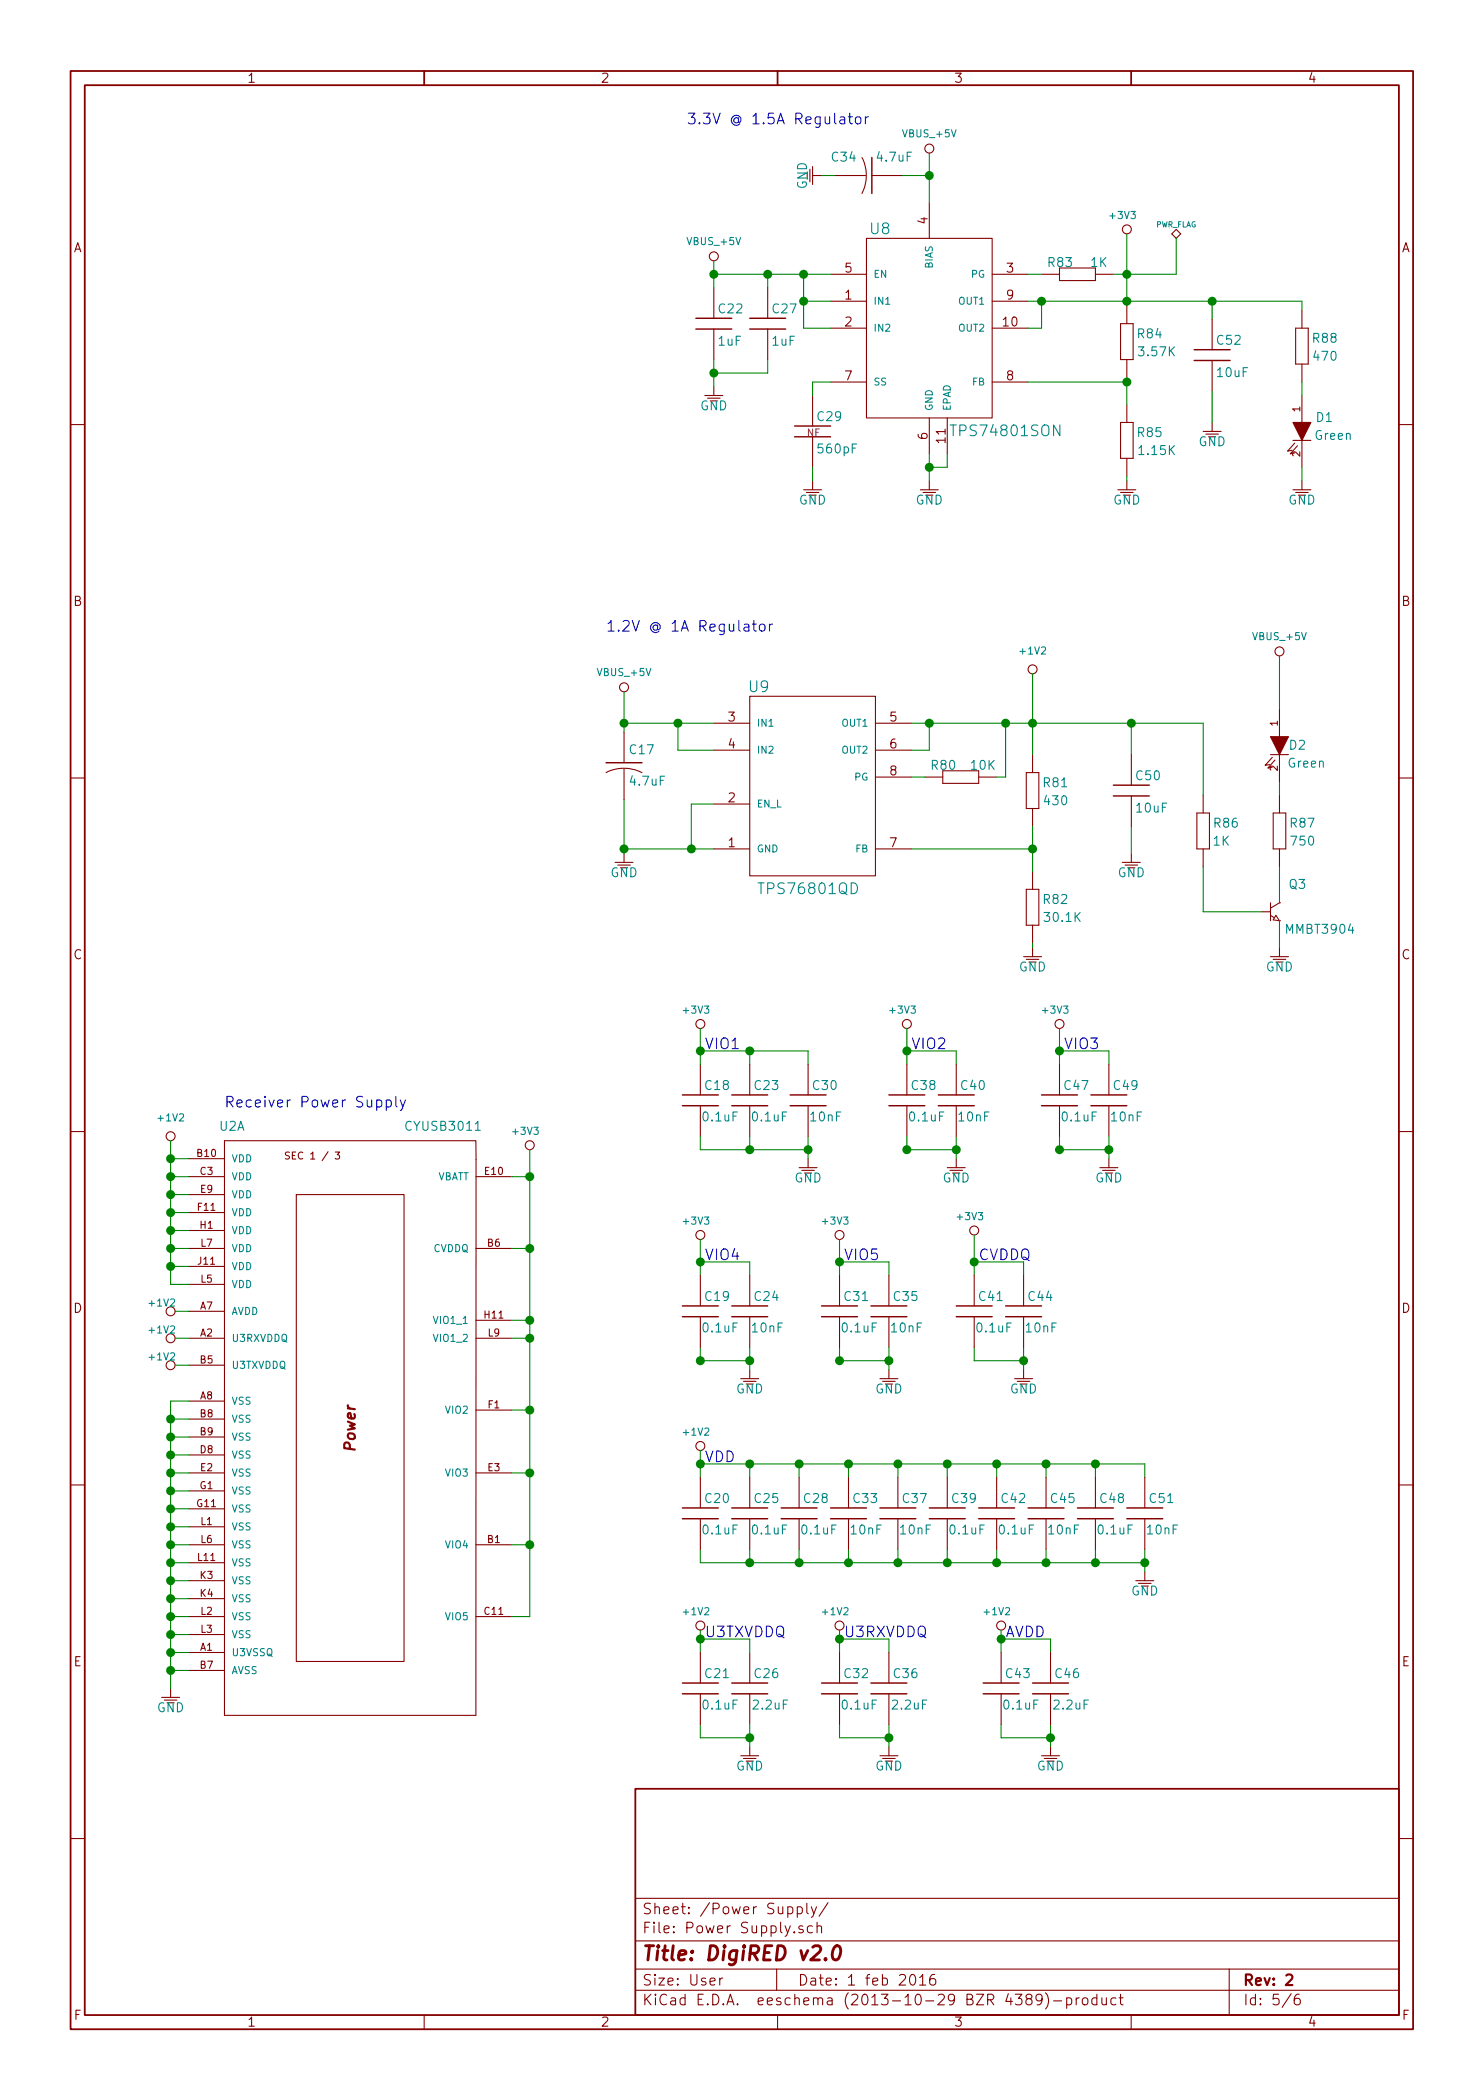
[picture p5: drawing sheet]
<svg xmlns="http://www.w3.org/2000/svg" width="210mm" height="297mm" viewBox="0 0 210 297" stroke-linecap="round" stroke-linejoin="round" font-family="sans-serif">
<path d="M10 10h189.9v277h-189.9zM12 12.1h185.9v272.9h-185.9zM60 10v2.1M110 10v2.1M160 10v2.1M89.9 253h108v32h-108z" fill="none" stroke="#840000" stroke-width=".25"/>
<g fill="none" stroke="#840000" stroke-width=".15">
<path d="M114.9 23.6v2.5M114.9 24.8h1.3M117.5 38.8h5.1M118.1 24.8h4.3M121.9 22.3a5.5 5.5 0 0 1 0 5.1M122.6 33.7h17.7v25.4h-17.7zM123.3 24.8h4.3M131.4 28.6v5.1M140.3 38.8h5.1M147.3 38.8h2.6M149.9 37.9h5v1.8h-5zM154.9 38.8h2.6"/>
<path d="M165.7 33.1l.7-.7 .6 .7-.6 .6zM99.7 55.9h2.5M101 40.7v4.3M101 46.5v4.4M101 54.7v1.2M108.6 40.7v4.3M108.6 46.5v4.4M114.9 55.9v4.4M117.5 42.6h5.1M117.5 46.4h5.1M117.5 54h5.1M131.4 59.1v5.1"/>
<path d="M134 59.1v5.1M140.3 42.6h5.1M140.3 46.4h5.1M140.3 54h5.1M158.5 45.8h1.8v5.1h-1.8zM158.5 59.8h1.8v5h-1.8zM159.4 43.2v2.6M159.4 50.9v2.5M159.4 57.2v2.6M171.4 45.1v4.4M171.4 51v4.3M171.4 59.8v1.2"/>
<path d="M183.3 46.4h1.7v5.1h-1.7zM184.1 43.9v2.5M184.1 51.5v2.5M184.1 55.9v3.9M10 60.1h2M113.7 69.3h2.5M114.9 61.8v4.3M114.9 68v1.3M130.2 69.3h2.5M131.4 68v1.3M158.1 69.3h2.6M159.4 64.8v2.6"/>
<path d="M159.4 68v1.3M170.2 61h2.5M182.9 69.3h2.5M182.9 62.3h2.5M183.1 62.7l-1 1.1 .7-.1M183.5 63.1l-1 1.1 .6-.1M184.1 62.3v3.8M184.1 68v1.3M197.9 60.1h2M106 98.5h17.8v25.4h-17.8zM10 110h2M85.7 109.3a5.5 5.5 0 0 1 5.1 0"/>
<path d="M88.3 103.6v4.3M88.3 108.8v4.3M101 113.7h5M101 102.3h5M101 106.1h5M123.8 102.3h5.1M123.8 106.1h5.1M123.8 109.9h5.1M130.8 109.9h2.5M133.3 109h5.1v1.8h-5.1zM138.4 109.9h2.6M145.2 109.3h1.7v5.1h-1.7z"/>
<path d="M146 106.7v2.6M146 114.4v2.5M160 106.7v4.4M160 112.6v4.3M169.3 115h1.8v5.1h-1.8zM170.2 112.5v2.5M179.7 106.7h2.5M180 107.1l-1.1 1.2 .7-.2M180.1 115h1.8v5.1h-1.8zM180.3 107.5l-1 1.1 .7-.1M181 100.4v3.8M181 106.7v3.9"/>
<path d="M181 112.5v2.5M197.9 110h2M87 122h2.5M88.3 120.7v1.3M101 120.1h5M123.8 120.1h5.1M144.8 135.3h2.5M145.2 125.8h1.7v5.1h-1.7zM146 123.3v2.5M146 130.9v2.5M146 134v1.3M158.7 122h2.6"/>
<path d="M160 120.7v1.3M170.2 120.1v2.5M178.4 129h1.3M179.7 135.3h2.5M179.7 129.5l.6 .3M179.7 127.7v2.5M180.5 129.5l.5 .7-.9-.1zM181 130.2h.1M181 127.7h.1M181 120.1v2.5M181 134v1.3M181 127.7l-1.3 .8"/>
<path d="M99.1 150.6v4.3M99.1 156.4v4.3M106 150.6v4.3M106 156.4v4.3M114.3 150.6v4.3M114.3 156.4v4.3M128.3 150.6v4.3M128.3 156.4v4.3M135.3 150.6v4.3M135.3 156.4v4.3M149.9 150.6v4.3M149.9 156.4v4.3"/>
<path d="M156.8 150.6v4.3M156.8 156.4v4.3M10 160.1h2M26.7 174.1h5M26.7 166.4h5M26.7 176.6h5M26.7 169h5M26.7 163.9h5M26.7 171.5h5M26.7 179.1h5M31.7 161.4h35.6v81.2h-35.6zM40.9 163h-.3l-.2 .2 .1 .2 .4 .2v.2l-.2 .1h-.3"/>
<path d="M41.9 169h15.2v66h-15.2zM47.4 163h.6l-.3 .3 .3 .2v.3l-.2 .1-.4-.1M67.3 166.4h5.1M67.3 176.6h5.1M113 165.2h2.6M114.3 163.9v1.3M134 165.2h2.5M135.3 163.9v1.3M155.6 165.2h2.5M156.8 163.9v1.3M197.9 160.1h2M26.7 189.3h5"/>
<path d="M26.7 193.1h5M26.7 181.7h5M26.7 185.5h5M26.7 198.2h5M57.1 181.7h.1M67.3 199.5h5.1M67.3 189.3h5.1M67.3 186.8h5.1M99.1 180.4v4.3M99.1 186.2v4.4M104.8 195h2.5M106 180.4v4.3"/>
<path d="M106 186.2v4.4M106 193.7v1.3M118.7 180.4v4.3M118.7 186.2v4.4M124.5 195h2.5M125.7 180.4v4.3M125.7 186.2v4.4M125.7 193.7v1.3M137.8 180.4v4.3M137.8 186.2v4.4M143.5 195h2.5M144.8 180.4v4.3"/>
<path d="M144.8 186.2v4.4M144.8 193.7v1.3M10 210h2M26.7 218.5h5M26.7 210.9h5M26.7 216h5M26.7 208.3h5M26.7 200.7h5M26.7 205.8h5M26.7 203.3h5M26.7 213.4h5M67.3 218.5h5.1"/>
<path d="M67.3 208.3h5.1M99.1 209v4.3M99.1 214.8v4.3M106 209v4.3M106 214.8v4.3M113 209v4.3M113 214.8v4.3M120 209v4.3M120 214.8v4.3M127 209v4.3M127 214.8v4.3M134 209v4.3"/>
<path d="M134 214.8v4.3M141 209v4.3M141 214.8v4.3M148 209v4.3M148 214.8v4.3M154.9 209v4.3M154.9 214.8v4.3M161.9 209v4.3M161.9 214.8v4.3M197.9 210h2M24.1 238.8v1.3M26.7 233.7h5"/>
<path d="M26.7 228.7h5M26.7 223.6h5M26.7 231.2h5M26.7 226.1h5M26.7 236.3h5M26.7 221h5M67.3 228.7h5.1M99.1 233.7v4.4M99.1 239.6v4.3M106 233.7v4.4M106 239.6v4.3M118.7 233.7v4.4"/>
<path d="M118.7 239.6v4.3M125.7 233.7v4.4M125.7 239.6v4.3M141.6 233.7v4.4M141.6 239.6v4.3M148.6 233.7v4.4M148.6 239.6v4.3M160.7 223.6h2.5M161.9 222.3v1.3M22.9 240.1h2.5M104.8 248.3h2.5M106 247.1v1.2"/>
<path d="M124.5 248.3h2.5M125.7 247.1v1.2M147.3 248.3h2.6M148.6 247.1v1.2M10 260.1h2M89.9 278.5h108M89.9 274.5h108M89.9 268.5h108M101.8 279.8v1M102.2 279.8l-.2 .1-.2 .2M109.9 278.5v3M112.8 269.8a.48 .48 0 0 1 .6 0l.1 .2-.1 .6a.48 .48 0 0 1-.6 0"/>
<path d="M112.8 269.7v1.5M113.6 272.5a.37 .37 0 0 0-.6 .1v.1a.54 .54 0 0 0 .6 .3v.1v.2l-.2 .1-.4-.1M114.1 269.2v1.3l.2 .2M114.8 269.7l.3 1M114.9 272.5l-.4-.1-.3 .3 .1 .6 .2 .1 .4-.1M115.5 269.7l-.5 1.4-.2 .1M115.6 272.5a.38 .38 0 0 1 .6 .1v.8M115.6 271.9v1.5M117.1 269.1l-1.3 2M128.8 279.4a.35 .35 0 0 1 .4-.1 .35 .35 0 0 1 .2 .3 .77 .77 0 0 1-.4 1.2 .9 .9 0 0 1-.2-1.4zM130.1 279.7l.4-.4v1.5M132.2 279.3a.59 .59 0 0 0-.7 .6l.1 .8 .2 .1h.3l.2-.1 .1-.6-.2-.2h-.4l-.3 .2"/>
<path d="M173.9 278.5v6.5M197.9 260.1h2M60 285v2M89.9 281.5h108M110 285v2M130.1 280.8h.8M145.4 282.7l-.3-.3 .1-.2 .2-.1 .4 .1 .2 .2-.1 .2-.2 .1h-.3a.48 .48 0 0 0-.2 .7l.2 .2h.3l.2-.2a.48 .48 0 0 0-.2-.7M147.4 282.7l-.3 .3h-.3l-.3-.3v-.3l.2-.2 .4-.1 .2 .1a1.19 1.19 0 0 1-.2 1.3l-.4 .1M147.9 281.9a1.71 1.71 0 0 1 0 2.3M149 283h1.2M150.9 282.7a.48 .48 0 0 1 .6 0l.1 .2-.1 .5a.48 .48 0 0 1-.6 .1M150.9 282.6v1.5"/>
<path d="M152.2 282.6v1M152.7 282.6l-.3 .1-.2 .2M153.2 282.7a.41 .41 0 0 1 .7 .2v.4a.41 .41 0 0 1-.4 .3 .41 .41 0 0 1-.4-.3zM155.1 282.7l-.4-.1-.3 .3 .1 .5 .2 .2 .4-.1M155.1 282.1v1.5M155.9 282.6v.9a.4 .4 0 0 0 .6-.1M156.5 282.6v1M157.8 282.7l-.4-.1-.3 .3 .1 .5 .2 .2 .4-.1M158.3 282.6h.6M158.5 282.1v1.3l.2 .2h.2M160 285v2M182.6 282l-1.2 1.9"/>
<path d="M183.8 282.1a.59 .59 0 0 0-.7 .6v.7l.2 .2h.3l.2-.2 .1-.5-.1-.2h-.5l-.2 .2"/>
<circle cx="101" cy="36.3" r=".63"/>
<circle cx="131.4" cy="21" r=".63"/>
<circle cx="159.4" cy="32.4" r=".63"/>
<circle cx="88.3" cy="97.2" r=".63"/>
<circle cx="146" cy="94.7" r=".63"/>
<circle cx="181" cy="92.1" r=".63"/>
<circle cx="99.1" cy="144.8" r=".63"/>
<circle cx="128.3" cy="144.8" r=".63"/>
<circle cx="149.9" cy="144.8" r=".63"/>
<circle cx="24.1" cy="160.7" r=".63"/>
<circle cx="74.9" cy="162" r=".63"/>
<circle cx="99.1" cy="174.7" r=".63"/>
<circle cx="118.7" cy="174.7" r=".63"/>
<circle cx="137.8" cy="174.1" r=".63"/>
<circle cx="24.1" cy="189.3" r=".63"/>
<circle cx="24.1" cy="185.5" r=".63"/>
<circle cx="24.1" cy="193.1" r=".63"/>
<circle cx="99.1" cy="204.5" r=".63"/>
<circle cx="99.1" cy="229.9" r=".63"/>
<circle cx="118.7" cy="229.9" r=".63"/>
<circle cx="141.6" cy="229.9" r=".63"/>
</g>
<path d="M181.9 279.4l.3-.1 .5 .1a.37 .37 0 0 1 0 .5l-.8 .9h.9" fill="none" stroke="#840000" stroke-width=".3"/>
<path d="M116.8 277l.1 .1-.1 .1-.1-.1 .1-.1v.2M118 275.4a.46 .46 0 0 1 .5-.2 .46 .46 0 0 1 .4 .4 1.38 1.38 0 0 1-.6 1.6 .45 .45 0 0 1-.5-.4 1.87 1.87 0 0 1 .2-1.4z" fill="none" stroke="#840000" stroke-width=".41"/>
<g fill="none" stroke="#840000" stroke-width=".2">
<path d="M123.3 22.3v5.1M98.4 46.5h5.1M98.4 45h5.1M106 46.5h5.1M106 45h5.1M168.9 51h5.1M168.9 49.5h5.1M112.4 61.8h5.1M112.4 60.3h5.1M85.7 107.9h5.1M157.5 112.6h5.1M157.5 111.1h5.1"/>
<path d="M96.5 156.4h5.1M96.5 154.9h5.1M103.5 156.4h5.1M103.5 154.9h5.1M111.8 156.4h5M111.8 154.9h5M125.7 156.4h5.1M125.7 154.9h5.1M132.7 156.4h5.1M132.7 154.9h5.1M147.3 156.4h5.1M147.3 154.9h5.1"/>
<path d="M154.3 156.4h5.1M154.3 154.9h5.1M96.5 186.2h5.1M96.5 184.7h5.1M103.5 186.2h5.1M103.5 184.7h5.1M116.2 186.2h5.1M116.2 184.7h5.1M123.2 186.2h5.1M123.2 184.7h5.1M135.3 186.2h5M135.3 184.7h5"/>
<path d="M142.2 186.2h5.1M142.2 184.7h5.1M96.5 214.8h5.1M96.5 213.3h5.1M103.5 214.8h5.1M103.5 213.3h5.1M110.5 214.8h5.1M110.5 213.3h5.1M117.5 214.8h5.1M117.5 213.3h5.1M124.5 214.8h5M124.5 213.3h5"/>
<path d="M131.4 214.8h5.1M131.4 213.3h5.1M138.4 214.8h5.1M138.4 213.3h5.1M145.4 214.8h5.1M145.4 213.3h5.1M152.4 214.8h5.1M152.4 213.3h5.1M159.4 214.8h5.1M159.4 213.3h5.1M96.5 239.6h5.1M96.5 238.1h5.1"/>
<path d="M103.5 239.6h5.1M103.5 238.1h5.1M116.2 239.6h5.1M116.2 238.1h5.1M123.2 239.6h5.1M123.2 238.1h5.1M139.1 239.6h5M139.1 238.1h5M146 239.6h5.1M146 238.1h5.1"/>
</g>
<path d="M67.2 159.9h.7" fill="none" stroke="#008484" stroke-width=".15"/>
<g fill="#840000" stroke="#840000" stroke-width=".15">
<path d="M182.9 59.8h2.5l-1.3 2.5z"/>
<path d="M179.7 104.2h2.5l-1.2 2.5z"/>
</g>
<g fill="none" stroke="#0000c2" stroke-width=".15">
<path d="M118.8 16.6l.2-.1 .4 .1 .1 .9M119.5 16.9l-.5 .1-.2 .2v.2l.2 .1 .5-.1M120 16.5h.5M120.2 16v1.3l.2 .2h.1M121.1 16.6a.41 .41 0 0 1 .7 .2v.4a.41 .41 0 0 1-.4 .3 .41 .41 0 0 1-.4-.3zM122.4 16.5v1M122.8 16.5l-.2 .1-.2 .2M106.4 88.3h.6M106.6 87.8v1.3l.2 .2h.2M107.5 88.4a.41 .41 0 0 1 .7 .2v.4a.41 .41 0 0 1-.4 .3 .41 .41 0 0 1-.4-.3zM108.8 88.3v1M109.3 88.3l-.3 .1-.2 .2"/>
<path d="M54.6 155.7a.48 .48 0 0 1 .7 0v.2v.5a.48 .48 0 0 1-.7 .1M54.6 155.6v1.5M56 155.1v1.3l.2 .2M56.6 155.6l.4 1M57.4 155.6l-.6 1.3-.2 .2"/>
</g>
<g fill="none" stroke="#008400" stroke-width=".15">
<path d="M101 36.9v3.8M101 38.8h16.5M108.6 38.8v1.9M113.7 38.8v7.6h3.8M116.2 24.8h1.9M127.6 24.8h3.8M131.4 21.7v6.9M145.4 38.8h1.9M159.4 33.1v10.1M166.4 33.7v5.1h-8.9M101 50.9v3.8M108.6 50.9v1.9h-7.6"/>
<path d="M113.7 42.6h3.8M117.5 54h-2.6v1.9M145.4 54h14M145.4 42.6h38.7v1.3M147.3 42.6v3.8h-1.9M159.4 53.4v3.8M171.4 42.6v2.5M171.4 55.3v4.5M184.1 54v1.9M114.9 66.1v1.9M131.4 64.2v3.8M134 64.2v1.9h-2.6"/>
<path d="M159.4 67.4v.6M184.1 66.1v1.9M88.3 97.9v5.7M146 95.3v11.4M181 92.8v7.6M88.3 113.1v7.6M88.3 102.3h12.7M95.9 102.3v3.8h5.1M101 113.7h-3.2v6.4M128.9 109.9h1.9M128.9 102.3h41.3v10.2M131.4 102.3v3.8h-2.5"/>
<path d="M142.2 102.3v7.6h-1.2M146 116.9v6.4M160 102.3v4.4M160 116.9v3.8M181 110.6v1.9M88.3 120.1h12.7M128.9 120.1h17.1M146 133.4v.6M170.2 122.6v6.4h8.2M181 122.6v5.1M181 130.2v3.8M99.1 145.5v5.1"/>
<path d="M99.1 148.7h15.2v1.9M106 148.7v1.9M128.3 145.5v5.1M128.3 148.7h7v1.9M149.9 145.5v5.1M149.9 148.7h6.9v1.9M24.1 161.4v20.3h2.6M24.1 163.9h2.6M24.1 166.4h2.6M24.1 169h2.6M24.1 171.5h2.6M24.1 174.1h2.6"/>
<path d="M24.1 176.6h2.6M24.1 179.1h2.6M72.4 166.4h2.5M72.4 176.6h2.5M74.9 162.6v66.1h-2.5M99.1 160.7v1.9h15.2M99.1 175.3v5.1M99.1 178.5h6.9v1.9M106 160.7v1.9M114.3 160.7v3.2M118.7 175.3v5.1M118.7 178.5h7v1.9"/>
<path d="M128.3 160.7v1.9h7M135.3 160.7v3.2M137.8 174.7v5.7M137.8 178.5h7v1.9M149.9 160.7v1.9h6.9M156.8 160.7v3.2M24.8 189.3h1.9M24.8 185.5h1.9M24.8 193.1h1.9M26.7 198.2h-2.6v40.6M72.4 189.3h2.5M72.4 199.5h2.5"/>
<path d="M72.4 186.8h2.5M99.1 190.6v1.9h6.9M106 190.6v3.1M118.7 190.6v1.9h7M125.7 190.6v3.1M137.8 190.6v1.9h7M144.8 190.6v3.1M24.1 218.5h2.6M24.1 216h2.6M24.1 213.4h2.6M24.1 210.9h2.6M24.1 208.3h2.6"/>
<path d="M24.1 205.8h2.6M24.1 203.3h2.6M24.1 200.7h2.6M72.4 218.5h2.5M72.4 208.3h2.5M99.1 219.1v1.9h62.8M99.1 205.2v3.8M99.1 207.1h62.8v1.9M106 207.1v1.9M106 219.1v1.9M113 207.1v1.9M113 219.1v1.9"/>
<path d="M120 207.1v1.9M120 219.1v1.9M127 207.1v1.9M127 219.1v1.9M134 207.1v1.9M134 219.1v1.9M141 207.1v1.9M141 219.1v1.9M148 207.1v1.9M148 219.1v1.9M154.9 207.1v1.9M154.9 219.1v1.9"/>
<path d="M161.9 219.1v3.2M24.1 236.3h2.6M24.1 233.7h2.6M24.1 231.2h2.6M24.1 228.7h2.6M24.1 226.1h2.6M24.1 223.6h2.6M24.1 221h2.6M99.1 230.6v3.1M99.1 231.8h6.9v1.9M118.7 230.6v3.1M118.7 231.8h7v1.9"/>
<path d="M141.6 230.6v3.1M141.6 231.8h7v1.9M99.1 243.9v1.9h6.9M106 243.9v3.2M118.7 243.9v1.9h7M125.7 243.9v3.2M141.6 243.9v1.9h7M148.6 243.9v3.2"/>
</g>
<g fill="#008400" stroke="#008400" stroke-width=".25">
<circle cx="108.6" cy="38.8" r=".51"/>
<circle cx="101" cy="38.8" r=".51"/>
<circle cx="101" cy="52.8" r=".51"/>
<circle cx="131.4" cy="66.1" r=".51"/>
<circle cx="159.4" cy="42.6" r=".51"/>
<circle cx="147.3" cy="42.6" r=".51"/>
<circle cx="159.4" cy="54" r=".51"/>
<circle cx="171.4" cy="42.6" r=".51"/>
<circle cx="113.7" cy="38.8" r=".51"/>
<circle cx="113.7" cy="42.6" r=".51"/>
<circle cx="146.1" cy="102.3" r=".51"/>
<circle cx="131.4" cy="102.3" r=".51"/>
<circle cx="142.2" cy="102.3" r=".51"/>
<circle cx="146.1" cy="120.1" r=".51"/>
<circle cx="160" cy="102.3" r=".51"/>
<circle cx="95.9" cy="102.3" r=".51"/>
<circle cx="88.3" cy="102.3" r=".51"/>
<circle cx="131.4" cy="24.8" r=".51"/>
<circle cx="88.3" cy="120.1" r=".51"/>
<circle cx="97.8" cy="120.1" r=".51"/>
<circle cx="159.4" cy="38.8" r=".51"/>
<circle cx="24.1" cy="236.3" r=".51"/>
<circle cx="24.1" cy="233.7" r=".51"/>
<circle cx="24.1" cy="231.2" r=".51"/>
<circle cx="24.1" cy="228.7" r=".51"/>
<circle cx="24.1" cy="226.1" r=".51"/>
<circle cx="24.1" cy="223.6" r=".51"/>
<circle cx="24.1" cy="221" r=".51"/>
<circle cx="24.1" cy="218.5" r=".51"/>
<circle cx="24.1" cy="216" r=".51"/>
<circle cx="24.1" cy="213.4" r=".51"/>
<circle cx="24.1" cy="210.9" r=".51"/>
<circle cx="24.1" cy="208.3" r=".51"/>
<circle cx="24.1" cy="205.8" r=".51"/>
<circle cx="24.1" cy="203.3" r=".51"/>
<circle cx="24.1" cy="200.7" r=".51"/>
<circle cx="24.1" cy="163.9" r=".51"/>
<circle cx="24.1" cy="166.4" r=".51"/>
<circle cx="24.1" cy="169" r=".51"/>
<circle cx="24.1" cy="171.5" r=".51"/>
<circle cx="24.1" cy="174.1" r=".51"/>
<circle cx="24.1" cy="176.6" r=".51"/>
<circle cx="24.1" cy="179.1" r=".51"/>
<circle cx="106" cy="207.1" r=".51"/>
<circle cx="113" cy="207.1" r=".51"/>
<circle cx="120" cy="207.1" r=".51"/>
<circle cx="127" cy="207.1" r=".51"/>
<circle cx="134" cy="207.1" r=".51"/>
<circle cx="141" cy="207.1" r=".51"/>
<circle cx="148" cy="207.1" r=".51"/>
<circle cx="154.9" cy="207.1" r=".51"/>
<circle cx="161.9" cy="221" r=".51"/>
<circle cx="154.9" cy="221" r=".51"/>
<circle cx="148" cy="221" r=".51"/>
<circle cx="141" cy="221" r=".51"/>
<circle cx="134" cy="221" r=".51"/>
<circle cx="127" cy="221" r=".51"/>
<circle cx="120" cy="221" r=".51"/>
<circle cx="113" cy="221" r=".51"/>
<circle cx="106" cy="221" r=".51"/>
<circle cx="74.9" cy="166.4" r=".51"/>
<circle cx="74.9" cy="176.6" r=".51"/>
<circle cx="74.9" cy="186.8" r=".51"/>
<circle cx="74.9" cy="189.3" r=".51"/>
<circle cx="74.9" cy="199.5" r=".51"/>
<circle cx="74.9" cy="208.3" r=".51"/>
<circle cx="74.9" cy="218.5" r=".51"/>
<circle cx="128.3" cy="148.7" r=".51"/>
<circle cx="135.3" cy="162.6" r=".51"/>
<circle cx="128.3" cy="162.6" r=".51"/>
<circle cx="149.9" cy="148.7" r=".51"/>
<circle cx="156.8" cy="162.6" r=".51"/>
<circle cx="149.9" cy="162.6" r=".51"/>
<circle cx="137.8" cy="178.5" r=".51"/>
<circle cx="144.8" cy="192.5" r=".51"/>
<circle cx="99.1" cy="148.7" r=".51"/>
<circle cx="106" cy="162.6" r=".51"/>
<circle cx="106" cy="148.7" r=".51"/>
<circle cx="114.3" cy="162.6" r=".51"/>
<circle cx="99.1" cy="178.5" r=".51"/>
<circle cx="106" cy="192.5" r=".51"/>
<circle cx="99.1" cy="192.5" r=".51"/>
<circle cx="118.7" cy="178.5" r=".51"/>
<circle cx="125.7" cy="192.5" r=".51"/>
<circle cx="118.7" cy="192.5" r=".51"/>
<circle cx="141.6" cy="231.8" r=".51"/>
<circle cx="148.6" cy="245.8" r=".51"/>
<circle cx="99.1" cy="231.8" r=".51"/>
<circle cx="106" cy="245.8" r=".51"/>
<circle cx="118.7" cy="231.8" r=".51"/>
<circle cx="125.7" cy="245.8" r=".51"/>
<circle cx="99.1" cy="207.1" r=".51"/>
</g>
<text font-size="2.8" fill="#840000" x="90.9" y="277.3">Title: DigiRED v2.0</text>
<g font-size="2.1" fill="#0000c2">
<text x="97.2" y="17.6">3.3V @ 1.5A Regulator</text>
<text x="85.7" y="89.3">1.2V @ 1A Regulator</text>
<text x="99.7" y="148.4">VIO1</text>
<text x="128.9" y="148.4">VIO2</text>
<text x="150.5" y="148.4">VIO3</text>
<text x="31.7" y="156.7">Receiver Power Supply</text>
<text x="99.7" y="178.2">VIO4</text>
<text x="119.4" y="178.2">VIO5</text>
<text x="138.4" y="178.2">CVDDQ</text>
<text x="99.7" y="206.8">VDD</text>
<text x="99.7" y="231.6">U3TXVDDQ</text>
<text x="119.4" y="231.6">U3RXVDDQ</text>
<text x="142.2" y="231.6">AVDD</text>
</g>
<g font-size="2.1" fill="#008484">
<text x="123.1" y="33.1">U8</text>
<text x="134.9" y="61.7">TPS74801SON</text>
<text x="106" y="97.9">U9</text>
<text x="107.7" y="126.5">TPS76801QD</text>
</g>
<g font-size="2.1" fill="#840000">
<text x="50.3" y="205.1" transform="rotate(-90 50.3 205.1)">Power</text>
<text x="90.9" y="273.5">File: Power Supply.sch</text>
<text x="90.9" y="270.8">Sheet: /Power Supply/</text>
<text x="90.9" y="280.9">Size: User</text>
<text x="112.9" y="280.9">Date: 1 feb 2016</text>
<text x="175.9" y="280.9">Rev: 2</text>
<text x="90.9" y="283.7">KiCad E.D.A. eeschema (2013-10-29 BZR 4389)-product</text>
<text x="175.9" y="283.7">Id: 5/6</text>
</g>
<g font-size="1.8" fill="#840000">
<text x="35" y="11.7">1</text>
<text x="85" y="11.7">2</text>
<text x="135" y="11.7">3</text>
<text x="185" y="11.7">4</text>
<text x="10.4" y="35.7">A</text>
<text x="131.2" y="31.7" transform="rotate(-90 131.2 31.7)">4</text>
<text x="198.2" y="35.7">A</text>
<text x="119.5" y="38.5">5</text>
<text x="142.4" y="38.5">3</text>
<text x="119.5" y="42.4">1</text>
<text x="119.5" y="46.2">2</text>
<text x="141.9" y="46.2">10</text>
<text x="142.4" y="42.4">9</text>
<text x="119.5" y="53.8">7</text>
<text x="142.4" y="53.8">8</text>
<text x="131.2" y="62.1" transform="rotate(-90 131.2 62.1)">6</text>
<text x="133.7" y="62.6" transform="rotate(-90 133.7 62.6)">11</text>
<text x="10.4" y="85.7">B</text>
<text x="198.2" y="85.7">B</text>
<text x="103" y="102">3</text>
<text x="103" y="105.9">4</text>
<text x="125.9" y="102">5</text>
<text x="125.9" y="105.9">6</text>
<text x="103" y="113.5">2</text>
<text x="125.9" y="109.7">8</text>
<text x="103" y="119.8">1</text>
<text x="125.9" y="119.8">7</text>
<text x="10.4" y="135.7">C</text>
<text x="198.2" y="135.7">C</text>
<text x="10.4" y="185.7">D</text>
<text x="198.2" y="185.7">D</text>
<text x="10.4" y="235.7">E</text>
<text x="198.3" y="235.7">E</text>
<text x="10.5" y="285.7">F</text>
<text x="35" y="286.7">1</text>
<text x="85" y="286.7">2</text>
<text x="135" y="286.7">3</text>
<text x="185" y="286.7">4</text>
<text x="198.3" y="285.7">F</text>
</g>
<g font-size="1.8" fill="#008484">
<text x="117.7" y="22.8">C34</text>
<text x="124.2" y="22.8">4.7uF</text>
<text x="114.1" y="26.8" transform="rotate(-90 114.1 26.8)">GND</text>
<text x="148.3" y="37.8">R83</text>
<text x="154.3" y="37.8">1K</text>
<text x="101.7" y="44.3">C22</text>
<text x="109.3" y="44.3">C27</text>
<text x="161" y="47.8">R84</text>
<text x="101.6" y="48.9">1uF</text>
<text x="109.2" y="48.9">1uF</text>
<text x="161.2" y="50.4">3.57K</text>
<text x="172.2" y="48.8">C52</text>
<text x="172.2" y="53.3">10uF</text>
<text x="185.8" y="48.5">R88</text>
<text x="185.9" y="51">470</text>
<text x="99" y="58">GND</text>
<text x="115.7" y="59.5">C29</text>
<text x="186.2" y="59.7">D1</text>
<text x="115.8" y="64.1">560pF</text>
<text x="161" y="61.8">R85</text>
<text x="161.2" y="64.3">1.15K</text>
<text x="169.5" y="63.1">GND</text>
<text x="186.1" y="62.2">Green</text>
<text x="113" y="71.4">GND</text>
<text x="129.5" y="71.4">GND</text>
<text x="157.4" y="71.4">GND</text>
<text x="182.2" y="71.4">GND</text>
<text x="89.1" y="106.7">C17</text>
<text x="182.4" y="106">D2</text>
<text x="89.2" y="111.1">4.7uF</text>
<text x="131.8" y="108.9">R80</text>
<text x="137.4" y="108.9">10K</text>
<text x="147.7" y="111.3">R81</text>
<text x="147.8" y="113.9">430</text>
<text x="160.8" y="110.3">C50</text>
<text x="182.2" y="108.6">Green</text>
<text x="160.8" y="114.9">10uF</text>
<text x="171.6" y="119.6">1K</text>
<text x="171.8" y="117.1">R86</text>
<text x="182.6" y="117.1">R87</text>
<text x="182.8" y="119.6">750</text>
<text x="86.3" y="124.1">GND</text>
<text x="158.1" y="124.1">GND</text>
<text x="182.3" y="125.7">Q3</text>
<text x="147.7" y="127.8">R82</text>
<text x="147.9" y="130.4">30.1K</text>
<text x="144.1" y="137.4">GND</text>
<text x="179" y="137.4">GND</text>
<text x="182.1" y="132.1">MMBT3904</text>
<text x="99.8" y="154.2">C18</text>
<text x="106.8" y="154.2">C23</text>
<text x="115" y="154.2">C30</text>
<text x="129" y="154.2">C38</text>
<text x="136" y="154.2">C40</text>
<text x="150.6" y="154.2">C47</text>
<text x="157.6" y="154.2">C49</text>
<text x="31" y="159.9">U2A</text>
<text x="57.6" y="159.9">CYUSB3011</text>
<text x="99.5" y="158.6">0.1uF</text>
<text x="106.5" y="158.6">0.1uF</text>
<text x="114.7" y="158.6">10nF</text>
<text x="128.7" y="158.6">0.1uF</text>
<text x="135.7" y="158.6">10nF</text>
<text x="150.3" y="158.6">0.1uF</text>
<text x="157.3" y="158.6">10nF</text>
<text x="112.3" y="167.2">GND</text>
<text x="133.3" y="167.2">GND</text>
<text x="154.9" y="167.2">GND</text>
<text x="99.8" y="184">C19</text>
<text x="106.8" y="184">C24</text>
<text x="119.5" y="184">C31</text>
<text x="126.5" y="184">C35</text>
<text x="138.5" y="184">C41</text>
<text x="145.5" y="184">C44</text>
<text x="99.5" y="188.5">0.1uF</text>
<text x="106.5" y="188.5">10nF</text>
<text x="119.2" y="188.5">0.1uF</text>
<text x="126.1" y="188.5">10nF</text>
<text x="138.3" y="188.5">0.1uF</text>
<text x="145.2" y="188.5">10nF</text>
<text x="104.1" y="197.1">GND</text>
<text x="123.8" y="197.1">GND</text>
<text x="142.8" y="197.1">GND</text>
<text x="99.8" y="212.6">C20</text>
<text x="106.8" y="212.6">C25</text>
<text x="113.8" y="212.6">C28</text>
<text x="120.8" y="212.6">C33</text>
<text x="127.7" y="212.6">C37</text>
<text x="134.7" y="212.6">C39</text>
<text x="141.7" y="212.6">C42</text>
<text x="148.7" y="212.6">C45</text>
<text x="155.7" y="212.6">C48</text>
<text x="162.7" y="212.6">C51</text>
<text x="99.5" y="217">0.1uF</text>
<text x="106.5" y="217">0.1uF</text>
<text x="113.5" y="217">0.1uF</text>
<text x="120.4" y="217">10nF</text>
<text x="127.4" y="217">10nF</text>
<text x="134.4" y="217">0.1uF</text>
<text x="141.4" y="217">0.1uF</text>
<text x="148.4" y="217">10nF</text>
<text x="155.4" y="217">0.1uF</text>
<text x="162.3" y="217">10nF</text>
<text x="160" y="225.7">GND</text>
<text x="99.8" y="237.3">C21</text>
<text x="106.8" y="237.3">C26</text>
<text x="119.5" y="237.3">C32</text>
<text x="126.5" y="237.3">C36</text>
<text x="142.3" y="237.3">C43</text>
<text x="149.3" y="237.3">C46</text>
<text x="22.2" y="242.2">GND</text>
<text x="99.5" y="241.8">0.1uF</text>
<text x="106.6" y="241.8">2.2uF</text>
<text x="119.2" y="241.8">0.1uF</text>
<text x="126.3" y="241.8">2.2uF</text>
<text x="142.1" y="241.8">0.1uF</text>
<text x="149.2" y="241.8">2.2uF</text>
<text x="104.1" y="250.4">GND</text>
<text x="123.8" y="250.4">GND</text>
<text x="146.6" y="250.4">GND</text>
</g>
<g font-size="1.4" fill="#008484">
<text x="127.8" y="19.4">VBUS_+5V</text>
<text x="97.3" y="34.7">VBUS_+5V</text>
<text x="157.1" y="31">+3V3</text>
<text x="123.6" y="39.3">EN</text>
<text x="131.9" y="38" transform="rotate(-90 131.9 38)">BIAS</text>
<text x="137.3" y="39.3">PG</text>
<text x="123.6" y="43.1">IN1</text>
<text x="123.6" y="46.9">IN2</text>
<text x="135.6" y="43.1">OUT1</text>
<text x="135.6" y="46.9">OUT2</text>
<text x="123.6" y="54.5">SS</text>
<text x="131.9" y="58.1" transform="rotate(-90 131.9 58.1)">GND</text>
<text x="134.5" y="58.1" transform="rotate(-90 134.5 58.1)">EPAD</text>
<text x="137.5" y="54.5">FB</text>
<text x="84.6" y="95.6">VBUS_+5V</text>
<text x="144.4" y="92.6">+1V2</text>
<text x="177.3" y="90.5">VBUS_+5V</text>
<text x="107.1" y="102.8">IN1</text>
<text x="107.1" y="106.6">IN2</text>
<text x="119.1" y="102.8">OUT1</text>
<text x="119.1" y="106.6">OUT2</text>
<text x="120.8" y="110.4">PG</text>
<text x="107.1" y="114.2">EN_L</text>
<text x="107.1" y="120.6">GND</text>
<text x="121" y="120.6">FB</text>
<text x="96.7" y="143.4">+3V3</text>
<text x="126" y="143.4">+3V3</text>
<text x="147.5" y="143.4">+3V3</text>
<text x="22.5" y="158.6">+1V2</text>
<text x="72.6" y="160.5">+3V3</text>
<text x="32.8" y="166.9">VDD</text>
<text x="32.8" y="164.4">VDD</text>
<text x="61.6" y="166.9">VBATT</text>
<text x="32.8" y="169.5">VDD</text>
<text x="32.8" y="172">VDD</text>
<text x="96.7" y="173.2">+3V3</text>
<text x="116.4" y="173.2">+3V3</text>
<text x="135.5" y="172.6">+3V3</text>
<text x="32.8" y="174.6">VDD</text>
<text x="32.8" y="177.1">VDD</text>
<text x="32.8" y="179.6">VDD</text>
<text x="61.2" y="177.1">CVDDQ</text>
<text x="21.2" y="184.8">+1V2</text>
<text x="32.8" y="182.2">VDD</text>
<text x="32.8" y="186">AVDD</text>
<text x="21.2" y="188.6">+1V2</text>
<text x="32.8" y="189.8">U3RXVDDQ</text>
<text x="61.5" y="189.8">VIO1_2</text>
<text x="61.5" y="187.3">VIO1_1</text>
<text x="21.2" y="192.4">+1V2</text>
<text x="32.8" y="193.6">U3TXVDDQ</text>
<text x="32.8" y="198.7">VSS</text>
<text x="32.8" y="201.2">VSS</text>
<text x="32.8" y="203.8">VSS</text>
<text x="63.1" y="200">VIO2</text>
<text x="96.7" y="203.1">+1V2</text>
<text x="32.8" y="208.9">VSS</text>
<text x="32.8" y="206.3">VSS</text>
<text x="63.1" y="208.9">VIO3</text>
<text x="32.8" y="211.4">VSS</text>
<text x="32.8" y="213.9">VSS</text>
<text x="32.8" y="216.5">VSS</text>
<text x="32.8" y="219">VSS</text>
<text x="32.8" y="221.6">VSS</text>
<text x="63.1" y="219">VIO4</text>
<text x="32.8" y="224.1">VSS</text>
<text x="32.8" y="226.6">VSS</text>
<text x="32.8" y="229.2">VSS</text>
<text x="32.8" y="231.7">VSS</text>
<text x="63.1" y="229.2">VIO5</text>
<text x="96.7" y="228.5">+1V2</text>
<text x="116.4" y="228.5">+1V2</text>
<text x="139.3" y="228.5">+1V2</text>
<text x="32.8" y="234.3">U3VSSQ</text>
<text x="32.8" y="236.8">AVSS</text>
</g>
<g font-size="1.4" fill="#840000">
<text x="183.9" y="58.2" transform="rotate(-90 183.9 58.2)">1</text>
<text x="183.9" y="64.6" transform="rotate(-90 183.9 64.6)">2</text>
<text x="180.7" y="102.7" transform="rotate(-90 180.7 102.7)">1</text>
<text x="180.7" y="109" transform="rotate(-90 180.7 109)">2</text>
<text x="27.9" y="163.6">B10</text>
<text x="28.3" y="166.2">C3</text>
<text x="41.2" y="164">SEC 1 / 3</text>
<text x="68.6" y="166.2">E10</text>
<text x="28" y="171.3">F11</text>
<text x="28.3" y="173.8">H1</text>
<text x="28.3" y="168.7">E9</text>
<text x="28" y="178.9">J11</text>
<text x="28.4" y="176.3">L7</text>
<text x="69" y="176.3">B6</text>
<text x="28.3" y="185.2">A7</text>
<text x="28.4" y="181.4">L5</text>
<text x="28.3" y="189">A2</text>
<text x="68.6" y="186.5">H11</text>
<text x="69" y="189">L9</text>
<text x="28.3" y="192.8">B5</text>
<text x="28.3" y="197.9">A8</text>
<text x="28.3" y="200.5">B8</text>
<text x="28.3" y="203">B9</text>
<text x="69" y="199.2">F1</text>
<text x="28.3" y="205.5">D8</text>
<text x="28.3" y="208.1">E2</text>
<text x="69" y="208.1">E3</text>
<text x="27.9" y="213.2">G11</text>
<text x="28.3" y="210.6">G1</text>
<text x="28.4" y="215.7">L1</text>
<text x="28" y="220.8">L11</text>
<text x="28.4" y="218.2">L6</text>
<text x="69" y="218.2">B1</text>
<text x="28.3" y="223.3">K3</text>
<text x="28.3" y="225.9">K4</text>
<text x="28.3" y="233.5">A1</text>
<text x="28.4" y="228.4">L2</text>
<text x="28.4" y="230.9">L3</text>
<text x="68.6" y="228.4">C11</text>
<text x="28.3" y="236">B7</text>
</g>
<text font-size="1.4" fill="#840084" x="114.1" y="61.7">NF</text>
<text font-size="1.1" fill="#008484" x="163.4" y="32.1">PWR_FLAG</text>
</svg>
